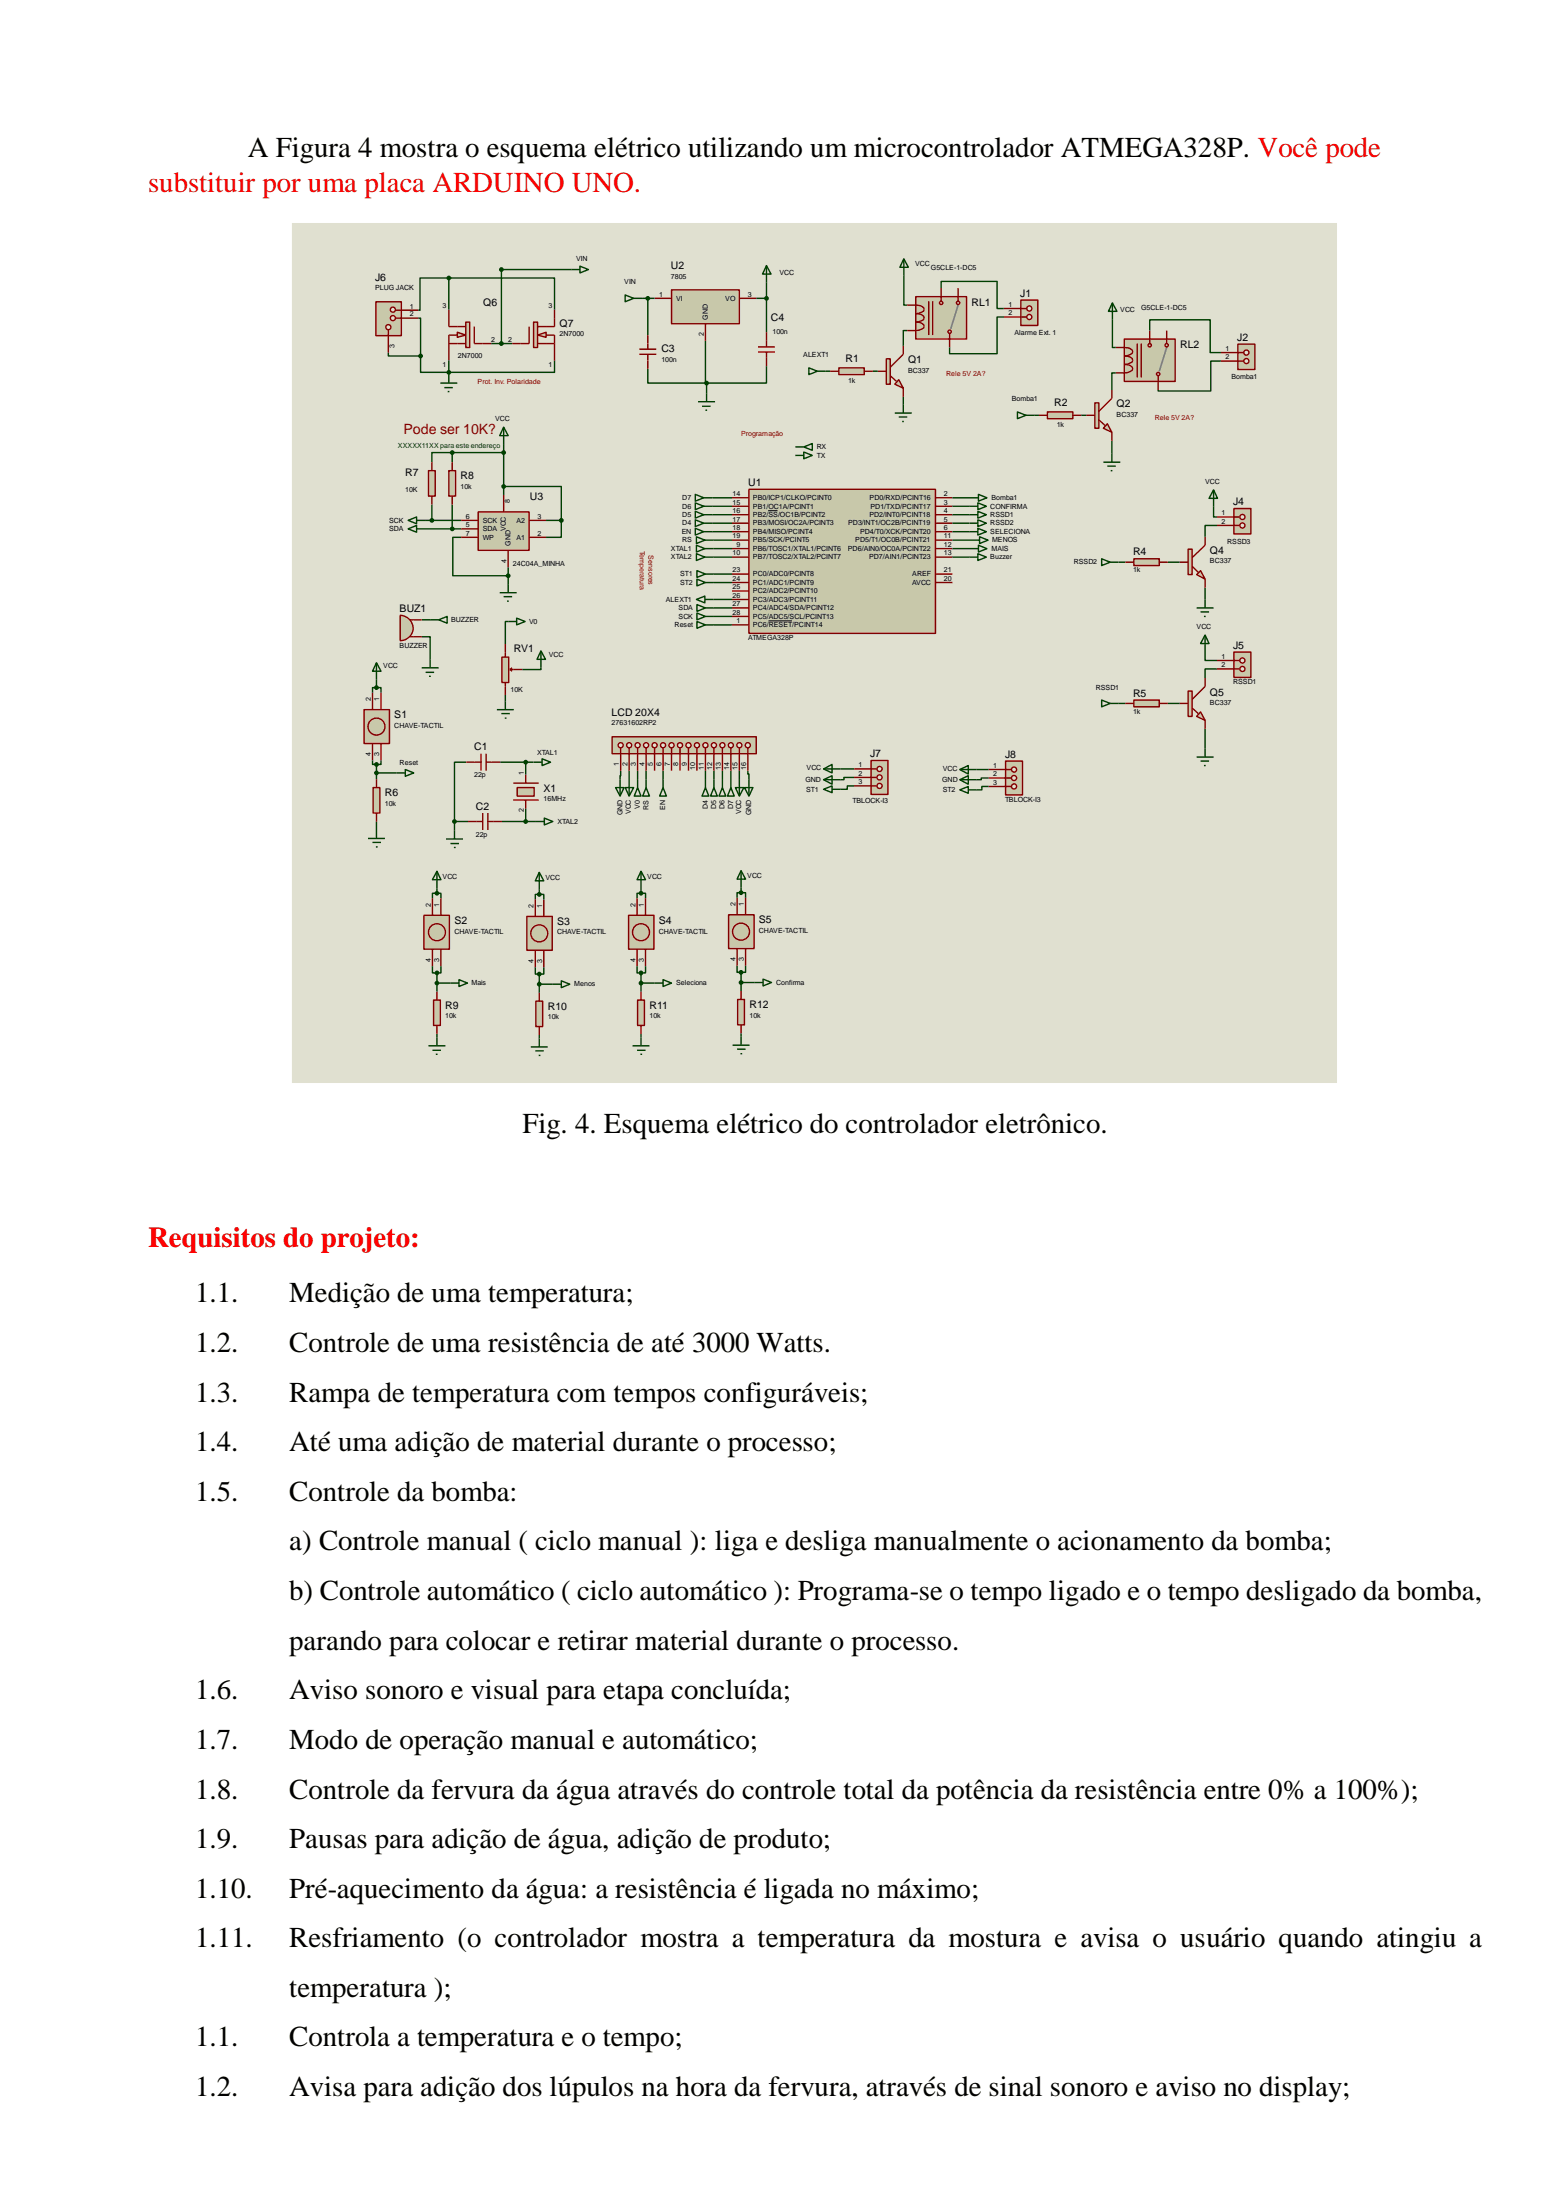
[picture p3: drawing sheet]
<svg xmlns="http://www.w3.org/2000/svg" width="210mm" height="297mm" viewBox="0 0 210 297" stroke-linecap="round" stroke-linejoin="round" font-family="sans-serif">
<path d="M39.4 30.1h141.1v116.2h-141.1z" fill-rule="evenodd" fill="#e0e0d0"/>
<g fill="none" stroke="#004000" stroke-width=".19">
<path d="M60.6 37.5h14.2v4.3M60.6 37.5h-3.9v4.4h-.2M60.6 37.5v4.3M77.1 36.4h-9.4v10M103.5 38.1v6.8M122 37.2v4h.4M127 38.9v-.9h7.6v3.7h.9M52.4 47.6v.5h4.4M56.5 42.9h.3v5.2M56.8 48.1v2.2h18v-1.6M60.6 48.7v1.9M66.3 46.4h2.8"/>
<path d="M68 60v6.8M86.7 40.3h1.6M87.4 40.3v4.9M87.4 49.8v1.9h8M95.2 46v5.6l.2 .1M95.4 51.7v1.4M102.1 40.3h1.4M103.5 49.4v2.3h-8.1M111.5 50.1h.6M117.8 50.1h.7M121.9 53.6v1M122.4 44.6h-.5v2.1"/>
<path d="M135.5 42.8h-.9v5h-6.4v-.9M139.6 56.1h.6M145.9 56.1h.7M150.1 59.5v1.8M150.1 43.2v3.7h.5M150.6 50.3h-.5v2.3M155.2 44.6v-1.4h8.1v4.4h1.5M164.8 48.7h-1.4v4.1h-7.1v-.2M57.4 70.3h4.9M57.4 71.4h4.9M58.3 68.1v2.2M61 61.1h-2.7v1.3"/>
<path d="M61 61.1v1.3M61 61.1h7M61 68.1v3.3M62.3 72.5h-1.2v5.2h7.5M68 65.7h7.8v4.6M68.6 76.6v2.3M73.7 70.3h2.1M75.8 70.3v2.2h-2.1M96.1 67.2h2.7M96.1 68.3h2.7M96.1 69.5h2.7M96.1 70.6h2.7"/>
<path d="M96.1 71.8h2.7M96.3 72.9h2.5M96.3 74.1h2.5M96.3 75.2h2.5M96.4 77.5h2.4M96.4 78.6h2.4M128.6 67.2h2.3M128.6 68.3h2.2M128.6 69.5h2.2M128.6 70.6h2.2M128.6 71.8h2.2M128.6 72.9h2.5"/>
<path d="M128.6 74.1h2.3M128.6 75.2h2.2M151 75.9h.9M157.6 75.9h1.6M162.7 79.3v1.6M163.8 68.4v1.4h.5M164.3 70.9h-1.6v1.6M50.8 91.8v1M50.8 92.8h.6v.7M50.8 92.8h-.5v.7M56.9 83.7h1.2M56.9 86h1.2v3"/>
<path d="M68.2 93.8v.9M68.6 83.9h-.4v3.1M73 90.2v.2h-2.5M96.3 80.9h2.5M96.4 82.1h2.4M96.4 83.2h2.4M96.4 84.4h2.4M151 95h.9M157.6 95h1.6M162.7 88v1.2h1.6M162.7 98.4v2.7M164.3 90.3h-1.6v1.2"/>
<path d="M50.3 102.7v.5h.5M50.8 103.2v2M50.8 104.3h2.8M50.8 110.9v1.2M51.4 102.7v.5h-.6M59 119.9v.7M61.3 110.9h1.9M61.3 110.9v1.2M62.9 102.9h-1.6v8M67.5 102.9h4.5M67.7 110.9h4.6M71 102.9v1.7"/>
<path d="M71 109.2v1.7M83.8 104l-.1 1.2M84.9 104v1.2M86.1 104v1.2M86.5 119.9v.7M87.2 104v1.2M89.5 104v1.2M95.2 104v1.2M96.4 104v1.2M97.5 104v1.2M98.6 104v1.2M99.8 104v1.2"/>
<path d="M100 119.8v.7M100.9 104v.5h.2v.7M113.4 103.8h1.9M115.3 105h-1.4v.3h-.5M115.3 106.1h-.9v.5h-1M131.8 103.9h1.6M133.4 105h-1v.3h-.6M133.4 106.2h-.9v.4h-.7M58.4 130.4v.9h.6M59 120.6h-.6v.7M59 120.6h.5v.7M59 131.3v2.6"/>
<path d="M59 132.7h1.8M59 139.6v.4M59.5 130.4v.9h-.5M72.3 130.6v.9h.5M72.8 120.1v.6M72.8 120.7h-.5v.7M72.8 120.7h.6v.7M72.8 131.5v2.5M72.8 132.9h1.8M72.8 139.7v.5M73.4 130.6v.9h-.6M86 130.4v.9h.5"/>
<path d="M86.5 120.6h-.5v.7M86.5 120.6h.6v.7M86.5 131.3v2.6M86.5 132.7h1.8M86.5 139.6v.4M87.1 130.4v.9h-.6M99.5 130.4v.9h.5M100 120.5h-.5v.7M100 120.5h.6v.7M100 131.3v2.5M100 132.6h1.9M100 139.5v.5"/>
<path d="M100.6 130.4v.9h-.6"/>
</g>
<path d="M69.3 105.7h3.4M69.3 108h3.4" fill="none" stroke="#800000" stroke-width=".19"/>
<path d="M69.8 106.3h2.3v1.2h-2.3z" fill-rule="evenodd" fill="#c8c8aa" stroke="#800000" stroke-width=".19"/>
<path d="M62.9 102.9h2M63.2 110.9h2M64.9 101.8v2.2M65.2 109.8v2.3M65.6 101.8v2.2M65.6 102.9h1.9M65.8 109.8v2.3M65.8 110.9h1.9M71 104.6v1.1M71 108v1.2" fill="none" stroke="#800000" stroke-width=".19"/>
<path d="M101.1 66.1h25.2v19.4h-25.2z" fill-rule="evenodd" fill="#c8c8aa" stroke="#800000" stroke-width=".19"/>
<g fill="none" stroke="#800000" stroke-width=".19">
<path d="M98.8 67.2h2.3M98.8 68.3h2.3M98.8 69.5h2.3M98.8 70.6h2.3M98.8 71.8h2.3M98.8 72.9h2.3M98.8 74.1h2.3M98.8 75.2h2.3M98.8 77.5h2.3M98.8 78.6h2.3M98.8 79.8h2.3M126.3 67.2h2.3"/>
<path d="M126.3 68.3h2.3M126.3 69.5h2.3M126.3 70.6h2.3M126.3 71.8h2.3M126.3 72.9h2.3M126.3 74.1h2.3M126.3 75.2h2.3M126.3 77.5h2.3M126.3 78.6h2.3M98.8 80.9h2.3M98.8 82.1h2.3M98.8 83.2h2.3"/>
<path d="M98.8 84.4h2.3"/>
</g>
<path d="M103.7 68.9h1.2M103.7 83.8h3.2" fill="none" stroke="#000" stroke-width=".13"/>
<path d="M68 57.7l.6 1.1h-1.2zM68 57.7v2.3M60.2 113.3h2.3M60.8 113.9h1.2M61.3 114.4h.2M61.3 112.1v1.2M72 102.9h1.2M72.3 110.9h1.2M73.2 102.4l1.1 .5-1.1 .5zM73.5 110.4l1.1 .5-1.1 .5z" fill="none" stroke="#004000" stroke-width=".19"/>
<g fill="#004000" stroke="#004000" stroke-width=".19">
<circle cx="71" cy="110.9" r=".23"/>
<circle cx="71" cy="102.9" r=".23"/>
<circle cx="61.3" cy="110.9" r=".23"/>
</g>
<path d="M64.5 69.1h6.9v5.2h-6.9z" fill-rule="evenodd" fill="#c8c8aa" stroke="#800000" stroke-width=".19"/>
<path d="M62.3 70.3h2.2M62.3 71.4h2.2M62.3 72.5h2.2M68 66.8v2.3M68.6 74.3v2.3M71.4 70.3h2.3M71.4 72.5h2.3" fill="none" stroke="#800000" stroke-width=".19"/>
<path d="M55.1 70.3l1.1-.5v.9zM55.1 71.4l1.1-.5v1zM56.2 70.3h1.2M56.2 71.4h1.2M68.6 78.9v1.1M67.4 80h2.3M68 80.6h1.1M68.4 81.2h.3" fill="none" stroke="#004000" stroke-width=".19"/>
<g fill="#004000" stroke="#004000" stroke-width=".19">
<circle cx="68.6" cy="77.7" r=".23"/>
<circle cx="68" cy="65.7" r=".23"/>
<circle cx="75.8" cy="70.3" r=".23"/>
<circle cx="68" cy="61.1" r=".23"/>
</g>
<path d="M57.8 63.5h.9v3.5h-.9z" fill-rule="evenodd" fill="#c8c8aa" stroke="#800000" stroke-width=".19"/>
<path d="M58.3 62.4v1.1M58.3 67v1.1" fill="none" stroke="#800000" stroke-width=".19"/>
<path d="M60.6 63.5h.9v3.5h-.9z" fill-rule="evenodd" fill="#c8c8aa" stroke="#800000" stroke-width=".19"/>
<path d="M61 62.4v1.1M61 67v1.1" fill="none" stroke="#800000" stroke-width=".19"/>
<g fill="#004000" stroke="#004000" stroke-width=".19">
<circle cx="61" cy="61.1" r=".23"/>
<circle cx="58.3" cy="70.3" r=".23"/>
<circle cx="61" cy="71.4" r=".23"/>
</g>
<path d="M94 73.6l1.1 .5-1.1 .4zM94 74.8l1.1 .4-1.1 .5zM94.1 77l1.1 .5-1.1 .5zM94.1 78.2l1.1 .4-1.1 .5zM95.1 74.1h1.2M95.1 75.2h1.2M95.2 77.5h1.2M95.2 78.6h1.2" fill="none" stroke="#004000" stroke-width=".19"/>
<path d="M50.4 106.3h.9v3.5h-.9z" fill-rule="evenodd" fill="#c8c8aa" stroke="#800000" stroke-width=".19"/>
<path d="M50.8 105.2v1.1M50.8 109.8v1.1" fill="none" stroke="#800000" stroke-width=".19"/>
<g fill="none" stroke="#004000" stroke-width=".19">
<path d="M107.3 60.3h1.2M107.3 61.5h1.2M108.5 60.3l1.1-.4v.9zM108.5 61l1.1 .5-1.1 .4zM50.8 89.5l.6 1.1h-1.1zM50.8 89.5v2.3M94 80.9l1.1-.4v.9zM94.1 81.6l1.1 .5-1.1 .4zM94.1 82.8l1.1 .4-1.1 .5zM94.1 83.9l1.1 .5-1.1 .4zM95.1 80.9h1.2M95.2 82.1h1.2"/>
<path d="M95.2 83.2h1.2M95.2 84.4h1.2M49.7 113.2h2.3M50.3 113.7h1.1M50.7 114.3h.3M50.8 112.1v1.1M53.6 104.3h1.1M54.7 103.9l1.1 .4-1.1 .5z"/>
</g>
<circle cx="50.8" cy="104.4" r=".23" fill="#004000" stroke="#004000" stroke-width=".19"/>
<g fill="#c8c8aa" stroke="#800000" stroke-width=".19">
<path d="M121.3 51.3l.6 1.1-1.1-.5z"/>
<path d="M119.6 48.4h.6v3.5h-.6z" fill-rule="evenodd"/>
</g>
<path d="M118.5 50.1h1.1M120.2 50.7l.8 .8M121.9 46.7v1.1l-1.7 1.8M121.9 52.4v1.2" fill="none" stroke="#800000" stroke-width=".19"/>
<path d="M130.8 75.2h1.2M132 74.8l1.1 .4-1.1 .5z" fill="none" stroke="#004000" stroke-width=".19"/>
<path d="M113.2 49.7h3.5v.9h-3.5z" fill-rule="evenodd" fill="#c8c8aa" stroke="#800000" stroke-width=".19"/>
<path d="M112.1 50.1h1.1M116.7 50.1h1.1" fill="none" stroke="#800000" stroke-width=".19"/>
<path d="M122 34.9l.6 1.2h-1.1zM122 34.9v2.3M120.8 55.8h2.3M121.3 56.3h1.1M121.8 56.9h.2M121.9 54.6v1.2" fill="none" stroke="#004000" stroke-width=".19"/>
<path d="M137.8 40.5h2.3v3.4h-2.3z" fill-rule="evenodd" fill="#c8c8aa" stroke="#800000" stroke-width=".19"/>
<path d="M137.8 41.7h.8" fill="none" stroke="#800000" stroke-width=".19"/>
<circle cx="138.9" cy="41.7" r=".34" fill="#e0e0d0" stroke="#800000" stroke-width=".19"/>
<path d="M137.8 42.8h.8" fill="none" stroke="#800000" stroke-width=".19"/>
<circle cx="138.9" cy="42.8" r=".34" fill="#e0e0d0" stroke="#800000" stroke-width=".19"/>
<path d="M86.3 47.1h2.3M86.3 47.8h2.3M87.4 45.2v1.9M87.4 47.8v2M102.3 46.8h2.3M102.3 47.5h2.3M103.5 44.9v1.9M103.5 47.5v1.9M135.5 41.7h2.3M135.5 42.8h2.3" fill="none" stroke="#800000" stroke-width=".19"/>
<g fill="none" stroke="#004000" stroke-width=".19">
<path d="M77.1 36.4h1.2M78.3 35.9l1.1 .5-1.1 .4zM84.4 39.8l1.1 .5-1.1 .4zM103.5 35.9l.6 1.1h-1.2zM103.5 35.9v2.2M59.4 51.7h2.3M60 52.3h1.1M60.4 52.9h.3M60.6 50.6v1.1M85.5 40.3h1.2M94.2 54.2h2.3M94.8 54.8h1.1"/>
<path d="M95.2 55.4h.2M95.4 53.1v1.1M109.2 49.7l1.1 .4-1.1 .5zM110.3 50.1h1.2M130.8 69.5h1.2M130.8 70.6h1.2M132 69l1.1 .5-1.1 .4zM132 70.2l1.1 .4-1.1 .5z"/>
</g>
<circle cx="95.4" cy="51.7" r=".23" fill="#004000" stroke="#004000" stroke-width=".19"/>
<g fill="#c8c8aa" stroke="#800000" stroke-width=".19">
<path d="M149.5 57.2l.6 1.2-1.2-.6z"/>
<path d="M147.8 54.4h.5v3.4h-.5z" fill-rule="evenodd"/>
</g>
<path d="M146.6 56.1h1.2M148.3 56.7l.9 .7M150.1 52.6v1.2l-1.8 1.7M150.1 58.4v1.1" fill="none" stroke="#800000" stroke-width=".19"/>
<path d="M141.4 55.6h3.4v.9h-3.4z" fill-rule="evenodd" fill="#c8c8aa" stroke="#800000" stroke-width=".19"/>
<path d="M140.2 56.1h1.2M144.8 56.1h1.1" fill="none" stroke="#800000" stroke-width=".19"/>
<path d="M150.1 40.9l.7 1.1h-1.2zM150.1 40.9v2.3M148.9 62.4h2.3M149.5 62.9h1.1M149.9 63.5h.2M150.1 61.3v1.1" fill="none" stroke="#004000" stroke-width=".19"/>
<path d="M167.1 46.5h2.3v3.4h-2.3z" fill-rule="evenodd" fill="#c8c8aa" stroke="#800000" stroke-width=".19"/>
<path d="M167.1 47.6h.8" fill="none" stroke="#800000" stroke-width=".19"/>
<circle cx="168.2" cy="47.6" r=".34" fill="#e0e0d0" stroke="#800000" stroke-width=".19"/>
<path d="M167.1 48.7h.8" fill="none" stroke="#800000" stroke-width=".19"/>
<circle cx="168.2" cy="48.7" r=".34" fill="#e0e0d0" stroke="#800000" stroke-width=".19"/>
<path d="M164.8 47.6h2.3M164.8 48.7h2.3" fill="none" stroke="#800000" stroke-width=".19"/>
<path d="M137.3 55.6l1.2 .5-1.2 .4zM138.5 56.1h1.1" fill="none" stroke="#004000" stroke-width=".19"/>
<g fill="#c8c8aa" stroke="#800000" stroke-width=".19">
<path d="M161.5 77.6l.5-.6 .7 1.2z"/>
<path d="M160.4 74.1h.5v3.5h-.5z" fill-rule="evenodd"/>
</g>
<path d="M159.2 75.9h1.2M160.9 76.4l.8 .9M162.7 72.5v1.1l-1.8 1.7M162.7 78.2v1.1" fill="none" stroke="#800000" stroke-width=".19"/>
<path d="M161.5 82.1h2.3M162 82.6h1.2M162.5 83.2h.2M162.7 80.9v1.2" fill="none" stroke="#004000" stroke-width=".19"/>
<path d="M153 75.4h3.5v1h-3.5z" fill-rule="evenodd" fill="#c8c8aa" stroke="#800000" stroke-width=".19"/>
<path d="M151.9 75.9h1.1M156.5 75.9h1.1" fill="none" stroke="#800000" stroke-width=".19"/>
<path d="M148.7 75.4l1.1 .5-1.1 .5zM149.8 75.9h1.2M163.8 66.1l.5 1.2h-1.1zM163.8 66.1v2.3" fill="none" stroke="#004000" stroke-width=".19"/>
<path d="M166.5 68.7h2.3v3.4h-2.3z" fill-rule="evenodd" fill="#c8c8aa" stroke="#800000" stroke-width=".19"/>
<path d="M166.5 69.8h.8" fill="none" stroke="#800000" stroke-width=".19"/>
<circle cx="167.7" cy="69.8" r=".34" fill="#e0e0d0" stroke="#800000" stroke-width=".19"/>
<path d="M166.5 70.9h.8" fill="none" stroke="#800000" stroke-width=".19"/>
<circle cx="167.7" cy="70.9" r=".34" fill="#e0e0d0" stroke="#800000" stroke-width=".19"/>
<path d="M164.3 69.8h2.2M164.3 70.9h2.2" fill="none" stroke="#800000" stroke-width=".19"/>
<g fill="#c8c8aa" stroke="#800000" stroke-width=".19">
<path d="M162 96.1l.7 1.2-1.2-.6z"/>
<path d="M160.4 93.3h.5v3.4h-.5z" fill-rule="evenodd"/>
</g>
<path d="M159.2 95h1.2M160.9 95.6l.8 .7M162.7 91.5v1.2l-1.8 1.7M162.7 97.3v1.1" fill="none" stroke="#800000" stroke-width=".19"/>
<path d="M161.5 102.2h2.3M162 102.7h1.2M162.5 103.4h.2M162.7 101.1v1.1" fill="none" stroke="#004000" stroke-width=".19"/>
<path d="M153 94.5h3.5v.9h-3.5z" fill-rule="evenodd" fill="#c8c8aa" stroke="#800000" stroke-width=".19"/>
<path d="M151.9 95h1.1M156.5 95h1.1" fill="none" stroke="#800000" stroke-width=".19"/>
<path d="M148.7 94.5l1.1 .5-1.1 .4zM149.8 95h1.2M162.7 85.7l.5 1.2h-1.2zM162.7 85.7v2.3" fill="none" stroke="#004000" stroke-width=".19"/>
<path d="M166.5 88h2.3v3.5h-2.3z" fill-rule="evenodd" fill="#c8c8aa" stroke="#800000" stroke-width=".19"/>
<path d="M166.5 89.2h.8" fill="none" stroke="#800000" stroke-width=".19"/>
<circle cx="167.7" cy="89.2" r=".34" fill="#e0e0d0" stroke="#800000" stroke-width=".19"/>
<path d="M166.5 90.3h.8" fill="none" stroke="#800000" stroke-width=".19"/>
<circle cx="167.7" cy="90.3" r=".34" fill="#e0e0d0" stroke="#800000" stroke-width=".19"/>
<path d="M164.3 89.2h2.2M164.3 90.3h2.2" fill="none" stroke="#800000" stroke-width=".19"/>
<circle cx="67.7" cy="36.4" r=".23" fill="#004000" stroke="#004000" stroke-width=".19"/>
<g fill="#c8c8aa" stroke="#800000" stroke-width=".19">
<path d="M72.6 45.2l1.1-.3v.6z"/>
<path d="M72 43.5h.6v3.4h-.6z" fill-rule="evenodd"/>
</g>
<path d="M71.4 44.1v2.3h-2.3M72.6 46.4h2.2M73.7 45.2h1.1v3.5M74.8 41.8v2.3h-2.2" fill="none" stroke="#800000" stroke-width=".19"/>
<g fill="#c8c8aa" stroke="#800000" stroke-width=".19">
<path d="M61.7 44.9l1.2 .3-1.2 .3z"/>
<path d="M62.9 43.5h.5v3.4h-.5z" fill-rule="evenodd"/>
</g>
<path d="M60.6 41.8v2.3h2.3M60.6 46.4h2.3M61.7 45.2h-1.1v3.5M64 44.1v2.3h2.3" fill="none" stroke="#800000" stroke-width=".19"/>
<g fill="#004000" stroke="#004000" stroke-width=".19">
<circle cx="60.6" cy="50.3" r=".23"/>
<circle cx="67.7" cy="46.4" r=".23"/>
</g>
<path d="M130.9 67.2h1.2M132.1 66.7l1.1 .5-1.1 .5z" fill="none" stroke="#004000" stroke-width=".19"/>
<path d="M82.6 99.5h19.5v2.3h-19.5z" fill-rule="evenodd" fill="#c8c8aa" stroke="#800000" stroke-width=".19"/>
<path d="M83.8 100.9v.9" fill="none" stroke="#800000" stroke-width=".19"/>
<circle cx="83.8" cy="100.6" r=".34" fill="#e0e0d0" stroke="#800000" stroke-width=".19"/>
<path d="M84.9 100.9v.9" fill="none" stroke="#800000" stroke-width=".19"/>
<circle cx="84.9" cy="100.6" r=".34" fill="#e0e0d0" stroke="#800000" stroke-width=".19"/>
<path d="M86.1 100.9v.9" fill="none" stroke="#800000" stroke-width=".19"/>
<circle cx="86.1" cy="100.6" r=".34" fill="#e0e0d0" stroke="#800000" stroke-width=".19"/>
<path d="M87.2 100.9v.9" fill="none" stroke="#800000" stroke-width=".19"/>
<circle cx="87.2" cy="100.6" r=".34" fill="#e0e0d0" stroke="#800000" stroke-width=".19"/>
<path d="M88.3 100.9v.9" fill="none" stroke="#800000" stroke-width=".19"/>
<circle cx="88.3" cy="100.6" r=".34" fill="#e0e0d0" stroke="#800000" stroke-width=".19"/>
<path d="M89.5 100.9v.9" fill="none" stroke="#800000" stroke-width=".19"/>
<circle cx="89.5" cy="100.6" r=".34" fill="#e0e0d0" stroke="#800000" stroke-width=".19"/>
<path d="M90.6 100.9v.9" fill="none" stroke="#800000" stroke-width=".19"/>
<circle cx="90.6" cy="100.6" r=".34" fill="#e0e0d0" stroke="#800000" stroke-width=".19"/>
<path d="M91.8 100.9v.9" fill="none" stroke="#800000" stroke-width=".19"/>
<circle cx="91.8" cy="100.6" r=".34" fill="#e0e0d0" stroke="#800000" stroke-width=".19"/>
<path d="M92.9 100.9v.9" fill="none" stroke="#800000" stroke-width=".19"/>
<circle cx="92.9" cy="100.6" r=".34" fill="#e0e0d0" stroke="#800000" stroke-width=".19"/>
<path d="M94.1 100.9v.9" fill="none" stroke="#800000" stroke-width=".19"/>
<circle cx="94.1" cy="100.6" r=".34" fill="#e0e0d0" stroke="#800000" stroke-width=".19"/>
<path d="M95.2 100.9v.9" fill="none" stroke="#800000" stroke-width=".19"/>
<circle cx="95.2" cy="100.6" r=".34" fill="#e0e0d0" stroke="#800000" stroke-width=".19"/>
<path d="M96.4 100.9v.9" fill="none" stroke="#800000" stroke-width=".19"/>
<circle cx="96.4" cy="100.6" r=".34" fill="#e0e0d0" stroke="#800000" stroke-width=".19"/>
<path d="M97.5 100.9v.9" fill="none" stroke="#800000" stroke-width=".19"/>
<circle cx="97.5" cy="100.6" r=".34" fill="#e0e0d0" stroke="#800000" stroke-width=".19"/>
<path d="M98.6 100.9v.9" fill="none" stroke="#800000" stroke-width=".19"/>
<circle cx="98.6" cy="100.6" r=".34" fill="#e0e0d0" stroke="#800000" stroke-width=".19"/>
<path d="M99.8 100.9v.9" fill="none" stroke="#800000" stroke-width=".19"/>
<circle cx="99.8" cy="100.6" r=".34" fill="#e0e0d0" stroke="#800000" stroke-width=".19"/>
<path d="M100.9 100.9v.9" fill="none" stroke="#800000" stroke-width=".19"/>
<circle cx="100.9" cy="100.6" r=".34" fill="#e0e0d0" stroke="#800000" stroke-width=".19"/>
<g fill="none" stroke="#800000" stroke-width=".19">
<path d="M83.8 101.8v2.2M84.9 101.8v2.2M86.1 101.8v2.2M87.2 101.8v2.2M88.3 101.8v2.2M89.5 101.8v2.2M90.6 101.8v2.2M91.8 101.8v2.2M92.9 101.8v2.2M94.1 101.8v2.2M95.2 101.8v2.2M96.4 101.8v2.2"/>
<path d="M97.5 101.8v2.2M98.6 101.8v2.2M99.8 101.8v2.2M100.9 101.8v2.2"/>
</g>
<path d="M84.4 106.3h1.1l-.6 1.2zM84.9 105.2v2.3" fill="none" stroke="#004000" stroke-width=".19"/>
<path d="M67.7 88.7h1v3.4h-1z" fill-rule="evenodd" fill="#c8c8aa" stroke="#800000" stroke-width=".19"/>
<path d="M68.2 87v1.7M68.2 92.1v1.7M68.8 90.4l.3 .2M68.8 90.4h1.7M69.1 90.2l-.3 .2" fill="none" stroke="#800000" stroke-width=".19"/>
<g fill="none" stroke="#004000" stroke-width=".19">
<path d="M93.8 66.7l1.2 .5-1.2 .5zM93.8 67.9l1.2 .4-1.2 .5zM93.8 69l1.2 .5-1.2 .4zM93.8 70.2l1.2 .4-1.2 .5zM93.8 71.3l1.2 .5-1.2 .4zM94 72.5l1.1 .4-1.1 .5zM95 67.2h1.1M95 68.3h1.1M95 69.5h1.1M95 70.6h1.1M95 71.8h1.1M95.1 72.9h1.2"/>
<path d="M67.1 95.8h2.3M67.7 96.3h1.1M68.1 96.9h.3M68.2 94.7v1.1M68.6 83.9h1.1M69.7 83.4l1.2 .5-1.2 .5zM73 87.9l.6 1.1h-1.1zM73 87.9v2.3M86.1 105.2v1.1M86.1 106.3l.4 1.2h-.9zM87.2 105.2v1.1M87.2 106.3l.5 1.2h-1z"/>
<path d="M89.5 105.2v1.1M89.5 106.3l.4 1.2h-.9zM95.2 105.2v1.1M95.2 106.3l.5 1.2h-.9zM96.4 105.2v1.1M96.4 106.3l.4 1.2h-.9zM97.5 105.2v1.1M97.5 106.3l.5 1.2h-1zM98.6 105.2v1.1M98.6 106.3l.5 1.2h-.9z"/>
</g>
<path d="M123.6 40.1h6.9v5.7h-6.9z" fill-rule="evenodd" fill="#c8c8aa" stroke="#800000" stroke-width=".19"/>
<path d="M129.3 41.2l-1 3.2" fill="none" stroke="#808080" stroke-width=".23"/>
<g fill="#c8c8aa" stroke="#800000" stroke-width=".19">
<circle cx="128.2" cy="44.8" r=".23"/>
<circle cx="127" cy="40.9" r=".23"/>
</g>
<path d="M123.6 41.2a.97 .97 0 0 1 1.1 .6v.1a1.29 1.29 0 0 1-1.1 .4 .97 .97 0 0 1 1.1 .6v.1a1.29 1.29 0 0 1-1.1 .5 .96 .96 0 0 1 1.1 .6v.1a1.29 1.29 0 0 1-1.1 .4M125.3 40.7v4.5M125.9 40.7v4.5M127 40.1v.6M128.2 45v.8" fill="none" stroke="#800000" stroke-width=".19"/>
<circle cx="129.3" cy="40.9" r=".23" fill="#c8c8aa" stroke="#800000" stroke-width=".19"/>
<path d="M127 38.9v1.2M129.3 38.9v1.8M122.4 41.2h1.2M122.4 44.6h1.2M128.2 45.8v1.1" fill="none" stroke="#800000" stroke-width=".19"/>
<path d="M151.7 45.8h6.9v5.7h-6.9z" fill-rule="evenodd" fill="#c8c8aa" stroke="#800000" stroke-width=".19"/>
<path d="M157.5 46.9l-1 3.2" fill="none" stroke="#808080" stroke-width=".23"/>
<g fill="#c8c8aa" stroke="#800000" stroke-width=".19">
<circle cx="156.3" cy="50.5" r=".23"/>
<circle cx="155.2" cy="46.6" r=".23"/>
</g>
<path d="M151.7 46.9a.96 .96 0 0 1 1.2 .6v.1a1.28 1.28 0 0 1-1.2 .5 .96 .96 0 0 1 1.2 .6 1.28 1.28 0 0 1-1.2 .5 .96 .96 0 0 1 1.2 .6v.1a1.28 1.28 0 0 1-1.2 .4M153.5 46.4v4.6M154 46.4v4.6M155.2 45.8v.6M156.3 50.7v.8" fill="none" stroke="#800000" stroke-width=".19"/>
<circle cx="157.5" cy="46.6" r=".23" fill="#c8c8aa" stroke="#800000" stroke-width=".19"/>
<path d="M150.6 46.9h1.1M150.6 50.3h1.1M155.2 44.6v1.2M156.3 51.5v1.1M157.5 44.6v1.8" fill="none" stroke="#800000" stroke-width=".19"/>
<g fill="#c8c8aa" stroke="#800000" stroke-width=".19">
<path d="M49.1 95.8h3.5v4.6h-3.5z" fill-rule="evenodd"/>
<circle cx="50.8" cy="98.1" r="1.15"/>
</g>
<path d="M50.3 93.5v2.3M51.4 93.5v2.3M50.3 100.4v2.3M51.4 100.4v2.3" fill="none" stroke="#800000" stroke-width=".19"/>
<path d="M50.7 40.7h3.5v4.6h-3.5z" fill-rule="evenodd" fill="#c8c8aa" stroke="#800000" stroke-width=".19"/>
<path d="M52.4 44.6v.7" fill="none" stroke="#800000" stroke-width=".19"/>
<circle cx="52.4" cy="44.2" r=".34" fill="#e0e0d0" stroke="#800000" stroke-width=".19"/>
<path d="M53.3 42.9h.9" fill="none" stroke="#800000" stroke-width=".19"/>
<circle cx="53" cy="42.9" r=".34" fill="#e0e0d0" stroke="#800000" stroke-width=".19"/>
<path d="M53.3 41.9h.9" fill="none" stroke="#800000" stroke-width=".19"/>
<circle cx="53" cy="41.8" r=".34" fill="#e0e0d0" stroke="#800000" stroke-width=".19"/>
<path d="M52.4 45.3v2.3M54.2 41.9h2.3M54.2 42.9h2.3" fill="none" stroke="#800000" stroke-width=".19"/>
<g fill="#004000" stroke="#004000" stroke-width=".19">
<circle cx="50.8" cy="92.8" r=".23"/>
<circle cx="50.8" cy="103.2" r=".23"/>
<circle cx="60.6" cy="37.5" r=".23"/>
<circle cx="56.8" cy="48.1" r=".23"/>
</g>
<path d="M58.1 83.7h1.1M59.2 83.7l1.1-.5v.9z" fill="none" stroke="#004000" stroke-width=".19"/>
<path d="M117.6 102.7h2.3v4.5h-2.3z" fill-rule="evenodd" fill="#c8c8aa" stroke="#800000" stroke-width=".19"/>
<path d="M117.6 103.8h.7" fill="none" stroke="#800000" stroke-width=".19"/>
<circle cx="118.7" cy="103.8" r=".34" fill="#e0e0d0" stroke="#800000" stroke-width=".19"/>
<path d="M117.6 105h.7" fill="none" stroke="#800000" stroke-width=".19"/>
<circle cx="118.7" cy="105" r=".34" fill="#e0e0d0" stroke="#800000" stroke-width=".19"/>
<path d="M117.6 106.1h.7" fill="none" stroke="#800000" stroke-width=".19"/>
<circle cx="118.7" cy="106.1" r=".34" fill="#e0e0d0" stroke="#800000" stroke-width=".19"/>
<path d="M115.3 103.8h2.3M115.3 105h2.3M115.3 106.1h2.3" fill="none" stroke="#800000" stroke-width=".19"/>
<path d="M135.7 102.7h2.3v4.6h-2.3z" fill-rule="evenodd" fill="#c8c8aa" stroke="#800000" stroke-width=".19"/>
<path d="M135.7 103.9h.9" fill="none" stroke="#800000" stroke-width=".19"/>
<circle cx="136.9" cy="103.9" r=".34" fill="#e0e0d0" stroke="#800000" stroke-width=".19"/>
<path d="M135.7 105h.9" fill="none" stroke="#800000" stroke-width=".19"/>
<circle cx="136.9" cy="105" r=".34" fill="#e0e0d0" stroke="#800000" stroke-width=".19"/>
<path d="M135.7 106.2h.9" fill="none" stroke="#800000" stroke-width=".19"/>
<circle cx="136.9" cy="106.2" r=".34" fill="#e0e0d0" stroke="#800000" stroke-width=".19"/>
<path d="M133.4 103.9h2.3M133.4 105h2.3M133.4 106.2h2.3" fill="none" stroke="#800000" stroke-width=".19"/>
<g fill="none" stroke="#004000" stroke-width=".19">
<path d="M100.5 106.3h1.1l-.5 1.2zM101.1 105.2v2.3M111.2 103.8l1.1-.6v1.1zM111.2 103.8h2.2M111.2 105.3l1.1-.6v1.2zM111.2 105.3h2.2M111.2 106.6l1.1-.5v.9zM112.3 106.6h1.1M129.5 103.9l1.2-.5v1.1zM129.5 103.9h2.3M129.5 105.3l1.2-.6v1.2zM129.5 105.3h2.3"/>
<path d="M129.5 106.6l1.2-.4v.9zM130.7 106.6h1.1"/>
</g>
<path d="M90.6 39.1h9.2v4.6h-9.2z" fill-rule="evenodd" fill="#c8c8aa" stroke="#800000" stroke-width=".19"/>
<path d="M88.3 40.3h2.3M95.2 43.7v2.3M99.8 40.3h2.3" fill="none" stroke="#800000" stroke-width=".19"/>
<g fill="#004000" stroke="#004000" stroke-width=".19">
<circle cx="87.4" cy="40.3" r=".23"/>
<circle cx="103.5" cy="40.3" r=".23"/>
</g>
<path d="M54 83.1a1.72 1.72 0 0 1 1.8 1.7 1.72 1.72 0 0 1-1.8 1.7z" fill-rule="evenodd" fill="#c8c8aa" stroke="#800000" stroke-width=".19"/>
<path d="M55.3 83.7h1.6M55.3 86h1.6" fill="none" stroke="#800000" stroke-width=".19"/>
<path d="M56.9 90.2h2.3M57.5 90.8h1.1M57.9 91.3h.2M58.1 89v1.2" fill="none" stroke="#004000" stroke-width=".19"/>
<path d="M58.5 135h.9v3.4h-.9z" fill-rule="evenodd" fill="#c8c8aa" stroke="#800000" stroke-width=".19"/>
<path d="M59 133.9v1.1M59 138.4v1.2" fill="none" stroke="#800000" stroke-width=".19"/>
<path d="M60.8 132.7h1.2M62 132.3l1.1 .4-1.1 .5zM57.8 141.2h2.3M58.4 141.8h1.1M58.8 142.3h.3M59 140v1.2" fill="none" stroke="#004000" stroke-width=".19"/>
<g fill="#c8c8aa" stroke="#800000" stroke-width=".19">
<path d="M57.2 123.6h3.5v4.5h-3.5z" fill-rule="evenodd"/>
<circle cx="59" cy="125.9" r="1.15"/>
</g>
<path d="M58.4 121.3v2.3M58.4 128.1v2.3M59.5 121.3v2.3M59.5 128.1v2.3" fill="none" stroke="#800000" stroke-width=".19"/>
<path d="M59 117.6l.5 1.2h-1.1zM59 117.6v2.3" fill="none" stroke="#004000" stroke-width=".19"/>
<g fill="#004000" stroke="#004000" stroke-width=".19">
<circle cx="59" cy="120.6" r=".23"/>
<circle cx="59" cy="131.4" r=".23"/>
<circle cx="59" cy="132.7" r=".23"/>
</g>
<path d="M72.3 135.2h.9v3.4h-.9z" fill-rule="evenodd" fill="#c8c8aa" stroke="#800000" stroke-width=".19"/>
<path d="M72.8 134v1.2M72.8 138.6v1.1" fill="none" stroke="#800000" stroke-width=".19"/>
<path d="M74.6 132.9h1.2M75.8 132.4l1.1 .5-1.1 .4zM71.6 141.3h2.3M72.3 141.9h1.1M72.7 142.5h.2M72.8 140.2v1.1" fill="none" stroke="#004000" stroke-width=".19"/>
<g fill="#c8c8aa" stroke="#800000" stroke-width=".19">
<path d="M71.1 123.7h3.4v4.6h-3.4z" fill-rule="evenodd"/>
<circle cx="72.8" cy="126" r="1.15"/>
</g>
<path d="M72.3 121.4v2.3M72.3 128.3v2.3M73.4 121.4v2.3M73.4 128.3v2.3" fill="none" stroke="#800000" stroke-width=".19"/>
<path d="M72.8 117.8l.6 1.1h-1.1zM72.8 117.8v2.3" fill="none" stroke="#004000" stroke-width=".19"/>
<g fill="#004000" stroke="#004000" stroke-width=".19">
<circle cx="72.8" cy="120.7" r=".23"/>
<circle cx="72.8" cy="131.5" r=".23"/>
<circle cx="72.8" cy="132.9" r=".23"/>
</g>
<path d="M86.1 135h.9v3.4h-.9z" fill-rule="evenodd" fill="#c8c8aa" stroke="#800000" stroke-width=".19"/>
<path d="M86.5 133.9v1.1M86.5 138.4v1.2" fill="none" stroke="#800000" stroke-width=".19"/>
<path d="M88.3 132.7h1.2M89.5 132.3l1.1 .4-1.1 .5zM85.4 141.2h2.3M86 141.8h1.1M86.4 142.3h.3M86.5 140v1.2" fill="none" stroke="#004000" stroke-width=".19"/>
<g fill="#c8c8aa" stroke="#800000" stroke-width=".19">
<path d="M84.8 123.6h3.5v4.5h-3.5z" fill-rule="evenodd"/>
<circle cx="86.5" cy="125.9" r="1.15"/>
</g>
<path d="M86 121.3v2.3M86 128.1v2.3M87.1 121.3v2.3M87.1 128.1v2.3" fill="none" stroke="#800000" stroke-width=".19"/>
<path d="M86.5 117.6l.6 1.2h-1.1zM86.5 117.6v2.3" fill="none" stroke="#004000" stroke-width=".19"/>
<g fill="#004000" stroke="#004000" stroke-width=".19">
<circle cx="86.5" cy="120.6" r=".23"/>
<circle cx="86.5" cy="131.4" r=".23"/>
<circle cx="86.5" cy="132.7" r=".23"/>
</g>
<path d="M99.6 134.9h.9v3.5h-.9z" fill-rule="evenodd" fill="#c8c8aa" stroke="#800000" stroke-width=".19"/>
<path d="M100 133.8v1.1M100 138.4v1.1" fill="none" stroke="#800000" stroke-width=".19"/>
<path d="M100 140v1.1M101.9 132.6h1.1M103 132.2l1.1 .4-1.1 .5zM98.9 141.1h2.3M99.5 141.6h1.1M99.9 142.3h.3" fill="none" stroke="#004000" stroke-width=".19"/>
<g fill="#c8c8aa" stroke="#800000" stroke-width=".19">
<path d="M98.3 123.5h3.5v4.6h-3.5z" fill-rule="evenodd"/>
<circle cx="100" cy="125.8" r="1.15"/>
</g>
<path d="M99.5 121.2v2.3M99.5 128.1v2.3M100.6 121.2v2.3M100.6 128.1v2.3" fill="none" stroke="#800000" stroke-width=".19"/>
<g fill="none" stroke="#004000" stroke-width=".19">
<path d="M130.8 68.3h1.2M130.8 71.8h1.2M130.9 74.1h1.2M131.1 72.9h1.1M132 67.9l1.1 .4-1.1 .5zM132 71.3l1.1 .5-1.1 .4zM132.1 73.6l1.1 .5-1.1 .4zM132.2 72.5l1.2 .4-1.2 .5zM83.1 106.3h1.1l-.5 1.2zM83.7 105.2v2.3M99.3 106.3h1.1l-.6 1.2zM99.8 105.2v2.3"/>
<path d="M100 117.5l.6 1.2h-1.1zM100 117.5v2.3"/>
</g>
<g fill="#004000" stroke="#004000" stroke-width=".19">
<circle cx="100" cy="120.5" r=".23"/>
<circle cx="100" cy="131.3" r=".23"/>
<circle cx="100" cy="132.6" r=".23"/>
</g>
<g font-size="3.9">
<text x="33.5" y="21.2">A Figura 4 mostra o esquema elétrico utilizando um microcontrolador ATMEGA328P. Você pode</text>
<text x="70.5" y="152.9">Fig. 4. Esquema elétrico do controlador eletrônico.</text>
<text x="26.3" y="175.8">1.1.</text>
<text x="39" y="175.8">Medição de uma temperatura;</text>
<text x="26.3" y="182.6">1.2.</text>
<text x="39" y="182.6">Controle de uma resistência de até 3000 Watts.</text>
<text x="26.3" y="189.3">1.3.</text>
<text x="39" y="189.3">Rampa de temperatura com tempos configuráveis;</text>
<text x="26.3" y="195.9">1.4.</text>
<text x="39" y="195.9">Até uma adição de material durante o processo;</text>
<text x="26.3" y="202.6">1.5.</text>
<text x="39" y="202.6">Controle da bomba:</text>
<text x="39" y="209.3">a) Controle manual ( ciclo manual ): liga e desliga manualmente o acionamento da bomba;</text>
<text x="39" y="216">b) Controle automático ( ciclo automático ): Programa-se o tempo ligado e o tempo desligado da bomba,</text>
<text x="39" y="222.7">parando para colocar e retirar material durante o processo.</text>
<text x="26.3" y="229.4">1.6.</text>
<text x="39" y="229.4">Aviso sonoro e visual para etapa concluída;</text>
<text x="26.3" y="236.1">1.7.</text>
<text x="39" y="236.1">Modo de operação manual e automático;</text>
<text x="26.3" y="242.8">1.8.</text>
<text x="39" y="242.8">Controle da fervura da água através do controle total da potência da resistência entre 0% a 100%);</text>
<text x="26.3" y="249.5">1.9.</text>
<text x="39" y="249.5">Pausas para adição de água, adição de produto;</text>
<text x="26.3" y="256.2">1.10.</text>
<text x="39" y="256.2">Pré-aquecimento da água: a resistência é ligada no máximo;</text>
<text x="26.3" y="262.9">1.11.</text>
<text x="39" y="262.9">Resfriamento (o controlador mostra a temperatura da mostura e avisa o usuário quando atingiu a</text>
<text x="39" y="269.6">temperatura );</text>
<text x="26.3" y="276.3">1.1.</text>
<text x="39" y="276.3">Controla a temperatura e o tempo;</text>
<text x="26.3" y="283">1.2.</text>
<text x="39" y="283">Avisa para adição dos lúpulos na hora da fervura, através de sinal sonoro e aviso no display;</text>
</g>
<g font-size="3.9" fill="#f00">
<text x="20" y="26">substituir por uma placa ARDUINO UNO.</text>
<text x="20" y="168.3">Requisitos do projeto:</text>
</g>
<text font-size="1.9" fill="#800000" x="54.5" y="58.6">Pode ser 10K?</text>
<g font-size="1.4">
<text x="50.6" y="38">J6</text>
<text x="65.2" y="41.3">Q6</text>
<text x="90.6" y="36.4">U2</text>
<text x="131.1" y="41.3">RL1</text>
<text x="137.7" y="40.1">J1</text>
<text x="75.5" y="44.1">Q7</text>
<text x="89.3" y="47.6">C3</text>
<text x="104" y="43.3">C4</text>
<text x="159.3" y="47">RL2</text>
<text x="167" y="46">J2</text>
<text x="114.1" y="48.9">R1</text>
<text x="122.6" y="49.1">Q1</text>
<text x="142.3" y="54.8">R2</text>
<text x="150.7" y="55">Q2</text>
<text x="54.7" y="64.3">R7</text>
<text x="62.1" y="64.7">R8</text>
<text x="101" y="65.6">U1</text>
<text x="71.5" y="67.5">U3</text>
<text x="166.4" y="68.2">J4</text>
<text x="152.9" y="75">R4</text>
<text x="163.3" y="74.8">Q4</text>
<text x="53.9" y="82.6">BUZ1</text>
<text x="69.4" y="88">RV1</text>
<text x="166.4" y="87.6">J5</text>
<text x="152.9" y="94.1">R5</text>
<text x="163.3" y="93.9">Q5</text>
<text x="53.2" y="97">S1</text>
<text x="64" y="101.3">C1</text>
<text x="82.6" y="96.6">LCD 20X4</text>
<text x="52" y="107.5">R6</text>
<text x="73.4" y="106.9">X1</text>
<text x="117.5" y="102.2">J7</text>
<text x="135.6" y="102.3">J8</text>
<text x="64.2" y="109.3">C2</text>
<text x="61.3" y="124.8">S2</text>
<text x="75.2" y="124.9">S3</text>
<text x="88.9" y="124.8">S4</text>
<text x="102.4" y="124.7">S5</text>
<text x="60.1" y="136.2">R9</text>
<text x="73.9" y="136.3">R10</text>
<text x="87.7" y="136.2">R11</text>
<text x="101.2" y="136.1">R12</text>
</g>
<g font-size="1">
<text x="77.7" y="35.2">VIN</text>
<text x="123.5" y="35.9">VCC</text>
<text x="50.6" y="39.2">PLUG JACK</text>
<text x="55.3" y="41.7">1</text>
<text x="59.7" y="41.6">3</text>
<text x="74" y="41.6">3</text>
<text x="84.3" y="38.3">VIN</text>
<text x="89" y="40.1">1</text>
<text x="90.6" y="37.6">7805</text>
<text x="91.2" y="40.6">VI</text>
<text x="97.9" y="40.6">VO</text>
<text x="100.9" y="40.1">3</text>
<text x="105.2" y="37.2">VCC</text>
<text x="125.7" y="36.5">G5CLE-1-DC5</text>
<text x="136.1" y="41.4">1</text>
<text x="154" y="41.8">G5CLE-1-DC5</text>
<text x="53.3" y="47" transform="rotate(-90 53.3 47)">3</text>
<text x="55.3" y="42.7">2</text>
<text x="66.3" y="46.2">2</text>
<text x="68.6" y="46.2">2</text>
<text x="75.5" y="45.4">2N7000</text>
<text x="95" y="45.4" transform="rotate(-90 95 45.4)">2</text>
<text x="95.5" y="43.2" transform="rotate(-90 95.5 43.2)">GND</text>
<text x="104.3" y="45">100n</text>
<text x="136.1" y="42.6">2</text>
<text x="136.9" y="45.2">Alarme Ext. 1</text>
<text x="151.2" y="42.1">VCC</text>
<text x="165.4" y="47.4">1</text>
<text x="59.7" y="49.5">1</text>
<text x="61.8" y="48.3">2N7000</text>
<text x="74" y="49.5">1</text>
<text x="89.3" y="48.8">100n</text>
<text x="108.4" y="48.1">ALEXT1</text>
<text x="114.5" y="51.8">1k</text>
<text x="122.6" y="50.3">BC337</text>
<text x="165.4" y="48.5">2</text>
<text x="166.2" y="51.2">Bomba1</text>
<text x="66.8" y="56.8">VCC</text>
<text x="136.6" y="54.1">Bomba1</text>
<text x="142.6" y="57.7">1k</text>
<text x="150.7" y="56.3">BC337</text>
<text x="62.1" y="66">10k</text>
<text x="110.2" y="61.8">TX</text>
<text x="110.2" y="60.6">RX</text>
<text x="162.7" y="65.3">VCC</text>
<text x="52.5" y="70.6">SCK</text>
<text x="52.5" y="71.7">SDA</text>
<text x="54.7" y="66.4">10K</text>
<text x="62.9" y="70">6</text>
<text x="62.9" y="71.2">5</text>
<text x="65.2" y="70.6">SCK</text>
<text x="65.2" y="71.7">SDA</text>
<text x="68.3" y="71.7" transform="rotate(-90 68.3 71.7)">VCC</text>
<text x="68.8" y="68" transform="rotate(-90 68.8 68)">8</text>
<text x="69.7" y="70.6">A2</text>
<text x="72.6" y="70">3</text>
<text x="92.1" y="70.9">D4</text>
<text x="92.1" y="67.5">D7</text>
<text x="92.1" y="68.7">D6</text>
<text x="92.1" y="69.8">D5</text>
<text x="98.9" y="67">14</text>
<text x="98.9" y="68.1">15</text>
<text x="98.9" y="70.4">17</text>
<text x="98.9" y="69.3">16</text>
<text x="98.9" y="71.6">18</text>
<text x="101.6" y="67.5">PB0/ICP1/CLKO/PCINT0</text>
<text x="101.6" y="68.7">PB1/OC1A/PCINT1</text>
<text x="101.6" y="70.9">PB3/MOSI/OC2A/PCINT3</text>
<text x="101.6" y="69.8">PB2/SS/OC1B/PCINT2</text>
<text x="114.5" y="70.9">PD3/INT1/OC2B/PCINT19</text>
<text x="117.3" y="69.8">PD2/INT0/PCINT18</text>
<text x="117.4" y="67.5">PD0/RXD/PCINT16</text>
<text x="117.5" y="68.7">PD1/TXD/PCINT17</text>
<text x="127.4" y="71.6">6</text>
<text x="127.4" y="70.4">5</text>
<text x="127.4" y="69.3">4</text>
<text x="127.4" y="68.1">3</text>
<text x="127.4" y="67">2</text>
<text x="133.7" y="69.8">RSSD1</text>
<text x="133.7" y="70.9">RSSD2</text>
<text x="133.7" y="68.7">CONFIRMA</text>
<text x="133.8" y="67.5">Bomba1</text>
<text x="164.9" y="69.6">1</text>
<text x="164.9" y="70.7">2</text>
<text x="62.9" y="72.3">7</text>
<text x="65.2" y="72.8">WP</text>
<text x="68.4" y="76" transform="rotate(-90 68.4 76)">4</text>
<text x="68.9" y="73.7" transform="rotate(-90 68.9 73.7)">GND</text>
<text x="69.2" y="76.4">24C04A_MINHA</text>
<text x="69.7" y="72.8">A1</text>
<text x="72.6" y="72.3">2</text>
<text x="90.6" y="74.4">XTAL1</text>
<text x="90.6" y="75.5">XTAL2</text>
<text x="91.8" y="77.8">ST1</text>
<text x="92" y="72.1">EN</text>
<text x="92.1" y="73.2">RS</text>
<text x="98.9" y="72.7">19</text>
<text x="98.9" y="75">10</text>
<text x="98.9" y="77.3">23</text>
<text x="99.4" y="73.8">9</text>
<text x="101.6" y="72.1">PB4/MISO/PCINT4</text>
<text x="101.6" y="73.2">PB5/SCK/PCINT5</text>
<text x="101.6" y="75.5">PB7/TOSC2/XTAL2/PCINT7</text>
<text x="101.6" y="74.4">PB6/TOSC1/XTAL1/PCINT6</text>
<text x="101.6" y="77.8">PC0/ADC0/PCINT8</text>
<text x="114.4" y="74.4">PD6/AIN0/OC0A/PCINT22</text>
<text x="115.4" y="73.2">PD5/T1/OC0B/PCINT21</text>
<text x="116.1" y="72.1">PD4/T0/XCK/PCINT20</text>
<text x="117.3" y="75.5">PD7/AIN1/PCINT23</text>
<text x="123.1" y="77.8">AREF</text>
<text x="127.4" y="73.8">12</text>
<text x="127.4" y="72.7">11</text>
<text x="127.4" y="77.3">21</text>
<text x="127.4" y="75">13</text>
<text x="133.7" y="75.5">Buzzer</text>
<text x="133.7" y="72.1">SELECIONA</text>
<text x="133.8" y="74.4">MAIS</text>
<text x="133.9" y="73.2">MENOS</text>
<text x="144.9" y="76.2">RSSD2</text>
<text x="152.9" y="77.3">1k</text>
<text x="163.3" y="76.1">BC337</text>
<text x="165.6" y="73.4">RSSD3</text>
<text x="60.9" y="84">BUZZER</text>
<text x="89.9" y="81.2">ALEXT1</text>
<text x="91.6" y="82.4">SDA</text>
<text x="91.6" y="83.5">SCK</text>
<text x="91.8" y="78.9">ST2</text>
<text x="98.9" y="83">28</text>
<text x="98.9" y="81.8">27</text>
<text x="98.9" y="80.7">26</text>
<text x="98.9" y="79.6">25</text>
<text x="98.9" y="78.4">24</text>
<text x="101.6" y="83.5">PC5/ADC5/SCL/PCINT13</text>
<text x="101.6" y="82.4">PC4/ADC4/SDA/PCINT12</text>
<text x="101.6" y="81.2">PC3/ADC3/PCINT11</text>
<text x="101.6" y="80.1">PC2/ADC2/PCINT10</text>
<text x="101.6" y="78.9">PC1/ADC1/PCINT9</text>
<text x="123.1" y="78.9">AVCC</text>
<text x="127.4" y="78.4">20</text>
<text x="53.9" y="87.5">BUZZER</text>
<text x="71.4" y="84.3">V0</text>
<text x="74.1" y="88.6">VCC</text>
<text x="91.1" y="84.7">Reset</text>
<text x="99.4" y="84.1">1</text>
<text x="101" y="86.4">ATMEGA328P</text>
<text x="101.6" y="84.7">PC6/RESET/PCINT14</text>
<text x="161.5" y="84.9">VCC</text>
<text x="164.9" y="88.9">1</text>
<text x="50.1" y="94.7" transform="rotate(-90 50.1 94.7)">2</text>
<text x="51.2" y="94.7" transform="rotate(-90 51.2 94.7)">1</text>
<text x="51.7" y="90.2">VCC</text>
<text x="68.9" y="93.4">10K</text>
<text x="147.9" y="93.2">RSSD1</text>
<text x="163.3" y="95.2">BC337</text>
<text x="164.9" y="90.1">2</text>
<text x="166.4" y="92.4">RSSD1</text>
<text x="53.2" y="98.2">CHAVE-TACTIL</text>
<text x="72.5" y="101.9">XTAL1</text>
<text x="82.6" y="97.9">27631602RP2</text>
<text x="152.9" y="96.4">1k</text>
<text x="50.1" y="102.1" transform="rotate(-90 50.1 102.1)">4</text>
<text x="51.2" y="102.1" transform="rotate(-90 51.2 102.1)">3</text>
<text x="53.9" y="103.3">Reset</text>
<text x="64" y="105">22p</text>
<text x="70.7" y="104.6" transform="rotate(-90 70.7 104.6)">1</text>
<text x="83.5" y="103.4" transform="rotate(-90 83.5 103.4)">1</text>
<text x="84.7" y="103.4" transform="rotate(-90 84.7 103.4)">2</text>
<text x="85.8" y="103.4" transform="rotate(-90 85.8 103.4)">3</text>
<text x="87" y="103.4" transform="rotate(-90 87 103.4)">4</text>
<text x="88.1" y="103.4" transform="rotate(-90 88.1 103.4)">5</text>
<text x="89.3" y="103.4" transform="rotate(-90 89.3 103.4)">6</text>
<text x="90.4" y="103.4" transform="rotate(-90 90.4 103.4)">7</text>
<text x="91.6" y="103.4" transform="rotate(-90 91.6 103.4)">8</text>
<text x="92.7" y="103.4" transform="rotate(-90 92.7 103.4)">9</text>
<text x="93.8" y="104" transform="rotate(-90 93.8 104)">10</text>
<text x="95" y="103.9" transform="rotate(-90 95 103.9)">11</text>
<text x="96.1" y="104" transform="rotate(-90 96.1 104)">12</text>
<text x="97.3" y="104" transform="rotate(-90 97.3 104)">13</text>
<text x="98.4" y="104" transform="rotate(-90 98.4 104)">14</text>
<text x="99.6" y="104" transform="rotate(-90 99.6 104)">15</text>
<text x="100.7" y="104" transform="rotate(-90 100.7 104)">16</text>
<text x="108.7" y="105.6">GND</text>
<text x="108.8" y="106.9">ST1</text>
<text x="108.9" y="104">VCC</text>
<text x="115.9" y="103.6">1</text>
<text x="115.9" y="104.7">2</text>
<text x="115.9" y="105.9">3</text>
<text x="127.2" y="105.6">GND</text>
<text x="127.3" y="104.1">VCC</text>
<text x="127.3" y="106.9">ST2</text>
<text x="134" y="103.7">1</text>
<text x="134" y="104.8">2</text>
<text x="134" y="105.9">3</text>
<text x="52" y="108.8">10k</text>
<text x="64.2" y="113">22p</text>
<text x="70.7" y="109.7" transform="rotate(-90 70.7 109.7)">2</text>
<text x="73.4" y="108.2">16MHz</text>
<text x="75.2" y="111.2">XTAL2</text>
<text x="84" y="110.1" transform="rotate(-90 84 110.1)">GND</text>
<text x="85.1" y="109.9" transform="rotate(-90 85.1 109.9)">VCC</text>
<text x="86.4" y="109.2" transform="rotate(-90 86.4 109.2)">V0</text>
<text x="87.5" y="109.3" transform="rotate(-90 87.5 109.3)">RS</text>
<text x="89.8" y="109.3" transform="rotate(-90 89.8 109.3)">EN</text>
<text x="95.5" y="109.2" transform="rotate(-90 95.5 109.2)">D4</text>
<text x="96.7" y="109.2" transform="rotate(-90 96.7 109.2)">D5</text>
<text x="97.8" y="109.2" transform="rotate(-90 97.8 109.2)">D6</text>
<text x="99" y="109.2" transform="rotate(-90 99 109.2)">D7</text>
<text x="100" y="109.9" transform="rotate(-90 100 109.9)">VCC</text>
<text x="101.4" y="110.1" transform="rotate(-90 101.4 110.1)">GND</text>
<text x="115" y="108.4">TBLOCK-I3</text>
<text x="135.6" y="108.3">TBLOCK-I3</text>
<text x="59.7" y="118.6">VCC</text>
<text x="73.6" y="118.8">VCC</text>
<text x="87.4" y="118.6">VCC</text>
<text x="100.9" y="118.5">VCC</text>
<text x="58.1" y="122.4" transform="rotate(-90 58.1 122.4)">2</text>
<text x="59.3" y="122.4" transform="rotate(-90 59.3 122.4)">1</text>
<text x="72" y="122.6" transform="rotate(-90 72 122.6)">2</text>
<text x="73.2" y="122.6" transform="rotate(-90 73.2 122.6)">1</text>
<text x="85.8" y="122.4" transform="rotate(-90 85.8 122.4)">2</text>
<text x="86.9" y="122.4" transform="rotate(-90 86.9 122.4)">1</text>
<text x="99.3" y="122.3" transform="rotate(-90 99.3 122.3)">2</text>
<text x="100.4" y="122.3" transform="rotate(-90 100.4 122.3)">1</text>
<text x="102.4" y="125.9">CHAVE-TACTIL</text>
<text x="58.1" y="129.8" transform="rotate(-90 58.1 129.8)">4</text>
<text x="59.3" y="129.8" transform="rotate(-90 59.3 129.8)">3</text>
<text x="61.3" y="126">CHAVE-TACTIL</text>
<text x="72" y="130" transform="rotate(-90 72 130)">4</text>
<text x="73.2" y="130" transform="rotate(-90 73.2 130)">3</text>
<text x="75.2" y="126.2">CHAVE-TACTIL</text>
<text x="85.8" y="129.8" transform="rotate(-90 85.8 129.8)">4</text>
<text x="86.9" y="129.8" transform="rotate(-90 86.9 129.8)">3</text>
<text x="88.9" y="126">CHAVE-TACTIL</text>
<text x="99.3" y="129.7" transform="rotate(-90 99.3 129.7)">4</text>
<text x="100.4" y="129.7" transform="rotate(-90 100.4 129.7)">3</text>
<text x="60.1" y="137.5">10k</text>
<text x="63.6" y="133">Mais</text>
<text x="73.9" y="137.6">10k</text>
<text x="77.5" y="133.2">Menos</text>
<text x="87.7" y="137.5">10k</text>
<text x="91.2" y="133">Seleciona</text>
<text x="101.2" y="137.4">10k</text>
<text x="104.7" y="132.9">Confirma</text>
</g>
<g font-size="1" fill="#800000">
<text x="64.5" y="51.9">Prot. Inv. Polaridade</text>
<text x="127.7" y="50.7">Rele 5V 2A?</text>
<text x="100" y="58.9">Programação</text>
<text x="155.9" y="56.7">Rele 5V 2A?</text>
<text x="86.4" y="74.4" transform="rotate(90 86.4 74.4)">Temperatura</text>
<text x="87.5" y="75" transform="rotate(90 87.5 75)">Sensores</text>
</g>
<text font-size="1" fill="#004000" x="53.7" y="60.5">XXXXX11XX para este endereço</text>
</svg>
